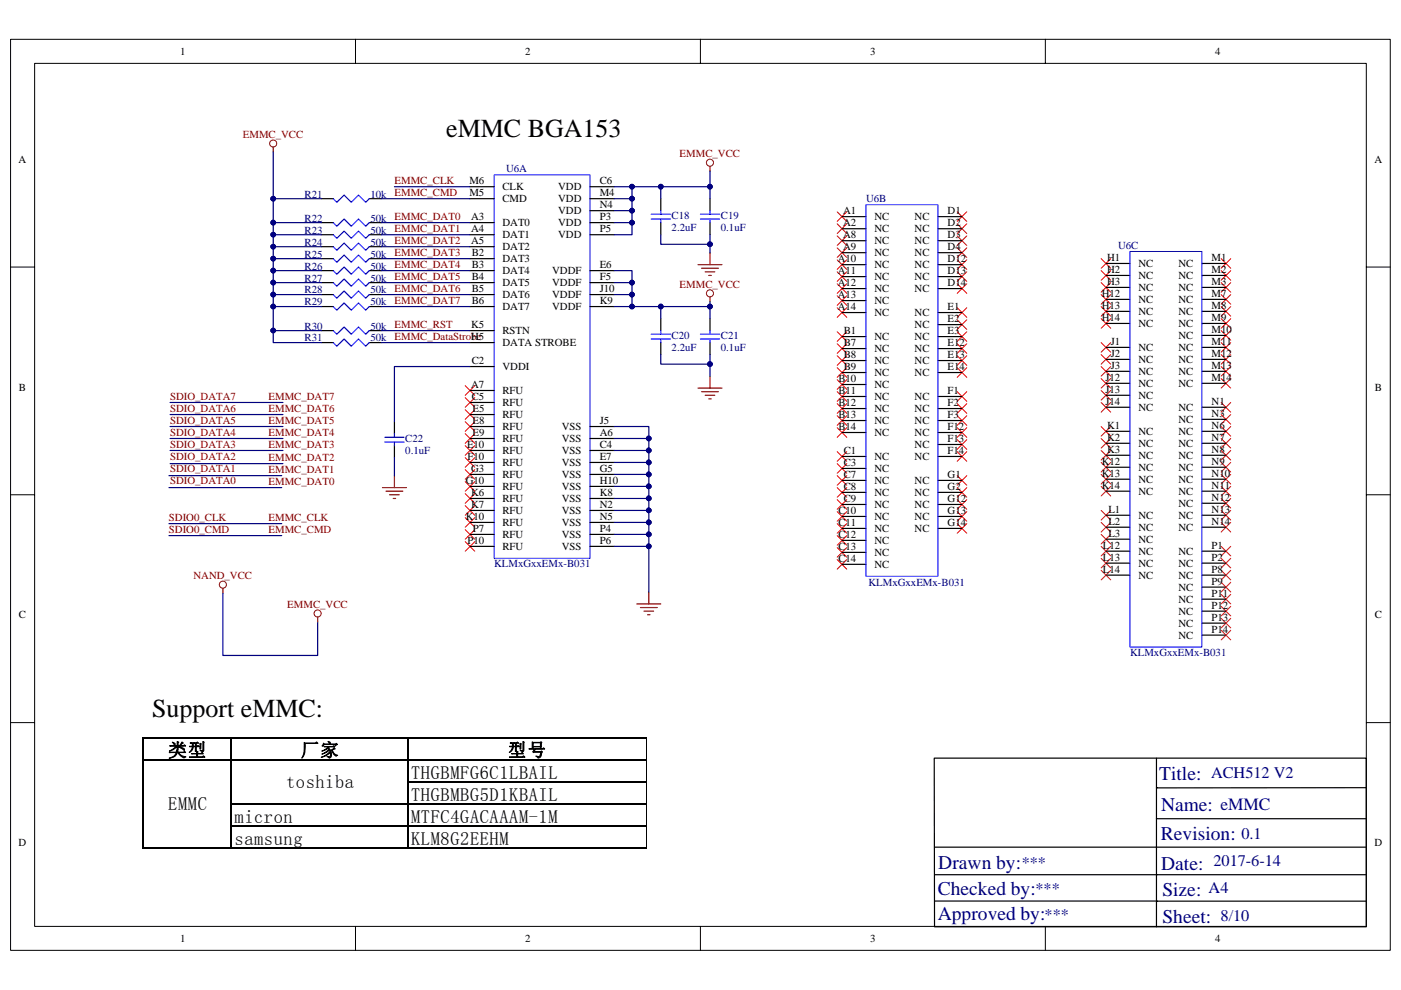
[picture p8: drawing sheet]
<svg xmlns="http://www.w3.org/2000/svg" width="297mm" height="210mm" viewBox="0 0 297 210" stroke-linecap="round" stroke-linejoin="round" font-family="sans-serif">
<path d="M2.2 8.3h292.6v193.3h-292.6z" fill="none" stroke="#000" stroke-width=".21"/>
<path d="M7.4 13.5h282.3v183h-282.3z" fill="#fff"/>
<g fill="none" stroke="#000" stroke-width=".21">
<path d="M7.3 13.4h282.4v183.1h-282.4zM75.4 8.3v5.1M148.5 8.3v5.1M221.6 8.3v5.1M2.2 56.6h5.1M289.7 56.6h5.1M2.2 104.9h5.1M289.7 104.9h5.1M2.2 153.3h5.1M289.7 153.3h5.1M75.4 196.5v5.1M148.5 196.5v5.1"/>
<path d="M221.6 196.5v5.1"/>
</g>
<g fill="none" stroke="#000" stroke-width=".25">
<path d="M68.1 47.2h2.6M68.1 49.8h2.6M68.1 52.3h2.6M68.1 54.9h2.6M68.1 57.4h2.6M68.1 59.9h2.6M68.1 42.1h2.6M78.3 47.2h2.5M78.3 49.8h2.5M78.3 52.3h2.5M78.3 54.9h2.5M78.3 57.4h2.5"/>
<path d="M78.3 59.9h2.5M78.3 42.1h2.5M140.1 42.1v2.6M140.1 47.2v2.6M150.5 42.1v2.6M150.5 47.2v2.6M234.5 55.9h5.1M234.5 58.4h5.1M254.8 55.9h5.1M254.8 58.4h5.1M68.1 70.1h2.6M68.1 62.5h2.6"/>
<path d="M68.1 65h2.6M68.1 72.7h2.6M78.3 70.1h2.5M78.3 62.5h2.5M78.3 65h2.5M78.3 72.7h2.5M140.1 67.6v2.5M140.1 72.7v2.5M150.5 67.6v2.5M150.5 72.7v2.5M234.5 61h5.1M234.5 63.5h5.1"/>
<path d="M234.5 66h5.1M234.5 68.6h5.1M234.5 73.7h5.1M234.5 76.2h5.1M234.5 78.8h5.1M254.8 61h5.1M254.8 63.5h5.1M254.8 66h5.1M254.8 68.6h5.1M254.8 71.1h5.1M254.8 73.7h5.1M254.8 76.2h5.1"/>
<path d="M254.8 78.8h5.1M83.6 89.5v2.5M83.6 94.5v2.6M234.5 91.5h5.1M234.5 94h5.1M234.5 96.6h5.1M234.5 99.1h5.1M234.5 81.3h5.1M234.5 86.4h5.1M234.5 83.8h5.1M254.8 91.5h5.1M254.8 94h5.1"/>
<path d="M254.8 96.6h5.1M254.8 99.1h5.1M254.8 81.3h5.1M254.8 86.4h5.1M254.8 88.9h5.1M234.5 101.6h5.1M234.5 104.2h5.1M234.5 109.3h5.1M234.5 111.8h5.1M234.5 114.4h5.1M234.5 116.9h5.1M234.5 119.4h5.1"/>
<path d="M254.8 101.6h5.1M254.8 104.2h5.1M254.8 109.3h5.1M254.8 111.8h5.1M254.8 116.9h5.1M254.8 119.4h5.1M254.8 106.7h5.1M234.5 122h5.1M254.8 122h5.1M254.8 124.5h5.1M254.8 127.1h5.1M254.8 129.6h5.1"/>
<path d="M254.8 132.2h5.1M254.8 134.7h5.1M198.2 179.7h91.5M245.2 160.8v35.8M245.2 173.7h44.4M245.3 167.1h-.1h44.4M289.6 160.8h-91.5v35.8h91.6v-35.7M198.1 185.5h47M198.2 191.1h46.9M245.3 185.5h44.4M245.3 191.1h44.4"/>
</g>
<g fill="none" stroke="#f00" stroke-width=".21">
<path d="M177.5 44.9l2 2.1M177.5 47.5l2 2M177.5 50l2 2.1M177.5 52.6l2 2M177.5 55.1l2 2.1M177.5 57.7l2 2M179.5 44.9l-2 2.1M179.5 47.5l-2 2M179.5 50l-2 2.1M179.5 52.6l-2 2M179.5 55.1l-2 2.1M179.5 57.7l-2 2"/>
<path d="M202.9 44.9l2.1 2.1M202.9 47.5l2.1 2M202.9 50l2.1 2.1M202.9 52.6l2.1 2M202.9 55.1l2.1 2M202.9 57.7l2.1 2M205 44.9l-2.1 2.1M205 50l-2.1 2.1M205 52.6l-2.1 2M205 55.1l-2.1 2M205 57.7l-2.1 2M205 47.5l-2.1 2"/>
<path d="M233.5 57.4l2 2M233.5 59.9l2 2.1M233.5 54.9l2 2M235.5 57.4l-2 2M235.5 59.9l-2 2.1M235.5 54.9l-2 2M258.9 57.4l2 2M258.9 59.9l2 2.1M258.9 54.9l2 2M260.9 54.9l-2 2M260.9 57.4l-2 2M260.9 59.9l-2 2.1"/>
<path d="M177.5 60.2l2 2M177.5 62.7l2 2.1M177.5 65.3l2 2M177.5 70.4l2 2M177.5 72.9l2 2.1M177.5 75.5l2 2M177.5 78l2 2M179.5 60.2l-2 2M179.5 62.7l-2 2.1M179.5 65.3l-2 2M179.5 70.4l-2 2M179.5 72.9l-2 2.1"/>
<path d="M179.5 75.5l-2 2M179.5 78l-2 2M202.9 78l2.1 2M202.9 60.2l2.1 2M202.9 65.3l2.1 2M202.9 67.8l2.1 2.1M202.9 70.4l2.1 2M202.9 72.9l2.1 2.1M202.9 75.5l2.1 2M205 65.3l-2.1 2M205 75.5l-2.1 2M205 78l-2.1 2"/>
<path d="M205 60.2l-2.1 2M205 67.8l-2.1 2.1M205 70.4l-2.1 2M205 72.9l-2.1 2.1M233.5 62.5l2 2M233.5 65l2 2.1M233.5 67.6l2 2M233.5 72.7l2 2M233.5 77.7l2 2.1M233.5 75.2l2 2M235.5 62.5l-2 2M235.5 65l-2 2.1"/>
<path d="M235.5 67.6l-2 2M235.5 72.7l-2 2M235.5 77.7l-2 2.1M235.5 75.2l-2 2M258.9 62.5l2 2M258.9 65l2 2.1M258.9 67.6l2 2M258.9 70.1l2 2.1M258.9 72.7l2 2M258.9 77.7l2 2.1M258.9 75.2l2 2M260.9 65l-2 2.1"/>
<path d="M260.9 70.1l-2 2.1M260.9 67.6l-2 2M260.9 62.5l-2 2M260.9 72.7l-2 2M260.9 77.7l-2 2.1M260.9 75.2l-2 2M98.6 84.3l2.1 2.1M98.6 86.9l2.1 2M98.6 89.5l2.1 2M98.6 92l2.1 2M98.6 94.5l2.1 2.1M98.6 97.1l2.1 2"/>
<path d="M98.6 99.6l2.1 2M98.6 81.8l2.1 2M100.7 84.3l-2.1 2.1M100.7 86.9l-2.1 2M100.7 89.5l-2.1 2M100.7 92l-2.1 2M100.7 94.5l-2.1 2.1M100.7 97.1l-2.1 2M100.7 99.6l-2.1 2M100.7 81.8l-2.1 2M177.5 80.5l2 2.1M177.5 83.1l2 2"/>
<path d="M177.5 85.6l2 2.1M177.5 88.2l2 2M177.5 90.7l2 2.1M177.5 95.8l2 2M177.5 98.3l2 2.1M179.5 80.5l-2 2.1M179.5 83.1l-2 2M179.5 85.6l-2 2.1M179.5 88.2l-2 2M179.5 90.7l-2 2.1M179.5 95.8l-2 2M179.5 98.3l-2 2.1"/>
<path d="M202.9 83.1l2.1 2M202.9 88.2l2.1 2M202.9 95.8l2.1 2M202.9 85.6l2.1 2.1M202.9 90.7l2.1 2.1M202.9 93.3l2.1 2M205 83.1l-2.1 2M205 88.2l-2.1 2M205 90.7l-2.1 2.1M205 85.6l-2.1 2.1M205 93.3l-2.1 2M205 95.8l-2.1 2"/>
<path d="M233.5 80.3l2 2M233.5 82.8l2 2.1M233.5 85.4l2 2M233.5 90.5l2 2M233.5 95.5l2 2.1M233.5 98.1l2 2M233.5 93l2 2M235.5 80.3l-2 2M235.5 82.8l-2 2.1M235.5 85.4l-2 2M235.5 90.5l-2 2M235.5 95.5l-2 2.1"/>
<path d="M235.5 98.1l-2 2M235.5 93l-2 2M258.9 90.5l2 2M258.9 93l2 2M258.9 80.3l2 2M258.9 98.1l2 2M258.9 85.4l2 2M258.9 87.9l2 2.1M258.9 95.5l2 2.1M260.9 87.9l-2 2.1M260.9 90.5l-2 2M260.9 93l-2 2"/>
<path d="M260.9 95.5l-2 2.1M260.9 80.3l-2 2M260.9 85.4l-2 2M260.9 98.1l-2 2M98.6 102.2l2.1 2M98.6 107.3l2.1 2M98.6 109.8l2.1 2M98.6 112.3l2.1 2.1M98.6 114.9l2.1 2M98.6 104.7l2.1 2M100.7 102.2l-2.1 2M100.7 107.3l-2.1 2"/>
<path d="M100.7 109.8l-2.1 2M100.7 112.3l-2.1 2.1M100.7 114.9l-2.1 2M100.7 104.7l-2.1 2M177.5 100.9l2 2M177.5 103.4l2 2.1M177.5 106l2 2M177.5 108.5l2 2.1M177.5 111.1l2 2M177.5 113.6l2 2M177.5 116.1l2 2.1M177.5 118.7l2 2"/>
<path d="M179.5 100.9l-2 2M179.5 103.4l-2 2.1M179.5 106l-2 2M179.5 108.5l-2 2.1M179.5 111.1l-2 2M179.5 113.6l-2 2M179.5 116.1l-2 2.1M179.5 118.7l-2 2M202.9 100.9l2.1 2M202.9 103.4l2.1 2.1M202.9 106l2.1 2M202.9 108.5l2.1 2.1"/>
<path d="M202.9 111.1l2.1 2M205 100.9l-2.1 2M205 103.4l-2.1 2.1M205 106l-2.1 2M205 108.5l-2.1 2.1M205 111.1l-2.1 2M233.5 100.6l2 2.1M233.5 103.2l2 2M233.5 108.3l2 2M233.5 113.3l2 2.1M233.5 115.9l2 2M233.5 118.4l2 2.1"/>
<path d="M233.5 110.8l2 2M235.5 100.6l-2 2.1M235.5 103.2l-2 2M235.5 108.3l-2 2M235.5 113.3l-2 2.1M235.5 115.9l-2 2M235.5 118.4l-2 2.1M235.5 110.8l-2 2M258.9 100.6l2 2.1M258.9 103.2l2 2M258.9 105.7l2 2.1M258.9 108.3l2 2"/>
<path d="M258.9 110.8l2 2M258.9 115.9l2 2M258.9 118.4l2 2.1M260.9 100.6l-2 2.1M260.9 103.2l-2 2M260.9 105.7l-2 2.1M260.9 108.3l-2 2M260.9 110.8l-2 2M260.9 115.9l-2 2M260.9 118.4l-2 2.1M233.5 121l2 2M235.5 121l-2 2"/>
<path d="M258.9 121l2 2M258.9 123.5l2 2.1M258.9 126.1l2 2M258.9 128.6l2 2M258.9 131.1l2 2.1M258.9 133.7l2 2M260.9 121l-2 2M260.9 123.5l-2 2.1M260.9 126.1l-2 2M260.9 128.6l-2 2M260.9 131.1l-2 2.1M260.9 133.7l-2 2"/>
</g>
<g fill="none" stroke="#00f" stroke-width=".25">
<path d="M70.7 47.2l.7 .8 1.6-1.5 1.5 1.5 1.5-1.5 1.5 1.5 .8-.8M70.7 49.8l.7 .7 1.6-1.5 1.5 1.5 1.5-1.5 1.5 1.5 .8-.7M70.7 52.3l.7 .8 1.6-1.5 1.5 1.5 1.5-1.5 1.5 1.5 .8-.8M70.7 54.9l.7 .7 1.6-1.5 1.5 1.5 1.5-1.5 1.5 1.5 .8-.7M70.7 57.4l.7 .8 1.6-1.6 1.5 1.6 1.5-1.6 1.5 1.6 .8-.8M70.7 59.9l.7 .8 1.6-1.5 1.5 1.5 1.5-1.5 1.5 1.5 .8-.8M70.7 42.1l.7 .8 1.6-1.5 1.5 1.5 1.5-1.5 1.5 1.5 .8-.8M138.1 46.5h4M138.1 45.4h4M140.1 44.7v.7M140.1 46.5v.7M148.5 46.5h4.1"/>
<path d="M148.5 45.4h4.1M150.5 44.7v.7M150.5 46.5v.7M70.7 70.1l.7 .8 1.6-1.5 1.5 1.5 1.5-1.5 1.5 1.5 .8-.8M70.7 62.5l.7 .7 1.6-1.5 1.5 1.5 1.5-1.5 1.5 1.5 .8-.7M70.7 65l.7 .8 1.6-1.5 1.5 1.5 1.5-1.5 1.5 1.5 .8-.8M70.7 72.7l.7 .7 1.6-1.5 1.5 1.5 1.5-1.5 1.5 1.5 .8-.7M138.1 71.9h4M138.1 70.9h4M140.1 70.1v.8M140.1 71.9v.8M148.5 71.9h4.1"/>
<path d="M148.5 70.9h4.1M150.5 70.1v.8M150.5 71.9v.8M81.6 92.8h4.1M81.6 93.8h4.1M83.6 92v.8M83.6 93.8v.7"/>
</g>
<g fill="none" stroke="#800000" stroke-width=".25">
<path d="M57.9 31.2v1M150.5 35.3v1M148 56.1h5.1M148.8 56.9h3.5M149.5 57.7h2.1M150.3 58.4h.5M150.5 53.6v2.5M150.5 63v1M150.5 79.8v2.5M148 82.3h5.1M148.8 83.1h3.5M149.5 83.8h2.1"/>
<path d="M150.3 84.6h.5M81.1 103.4h5.1M81.8 104.2h3.6M82.6 104.9h2M83.4 105.7h.5M83.6 100.9v2.5M135 128.1h5.1M135.8 128.9h3.5M136.5 129.6h2.1M137.3 130.4h.5M137.6 125.6v2.5"/>
</g>
<g fill="none" stroke="#800000" stroke-width=".21">
<circle cx="57.9" cy="30.4" r=".75"/>
<circle cx="150.5" cy="34.5" r=".75"/>
<circle cx="150.5" cy="62.2" r=".75"/>
</g>
<path d="M239.6 53.3h15.2v83.9h-15.2z" fill="none" stroke="#00f" stroke-width=".21"/>
<path d="M104.8 37.1h20.3v81.3h-20.3z" fill="#fff"/>
<path d="M104.8 37.1h20.3v81.3h-20.3zM183.6 43.4h15.3v78.8h-15.3z" fill="none" stroke="#00f" stroke-width=".21"/>
<g fill="none" stroke="#000" stroke-width=".25">
<path d="M99.6 39.6h5.2M125.1 39.6h5.1M99.6 47.2h5.2M99.6 49.8h5.2M99.6 52.3h5.2M99.6 54.9h5.2M99.6 57.4h5.2M99.6 59.9h5.2M99.6 42.1h5.2M125.1 47.2h5.1M125.1 49.8h5.1M125.1 57.4h5.1"/>
<path d="M125.1 59.9h5.1M125.1 42.1h5.1M125.1 44.7h5.1M178.5 48.5h5.1M178.5 46h5.1M178.5 51.1h5.1M178.5 53.6h5.1M178.5 56.1h5.1M178.5 58.7h5.1M198.9 48.5h5.1M198.9 46h5.1M198.9 51.1h5.1"/>
<path d="M198.9 53.6h5.1M198.9 56.1h5.1M198.9 58.7h5.1M99.6 62.5h5.2M99.6 65h5.2M99.6 72.7h5.2M99.6 77.7h5.2M99.6 70.1h5.2M125.1 62.5h5.1M125.1 65h5.1M178.5 61.2h5.1M178.5 63.8h5.1"/>
<path d="M178.5 66.3h5.1M178.5 71.4h5.1M178.5 73.9h5.1M178.5 76.5h5.1M178.5 79h5.1M198.9 61.2h5.1M198.9 66.3h5.1M198.9 71.4h5.1M198.9 73.9h5.1M198.9 76.5h5.1M198.9 79h5.1M198.9 68.9h5.1"/>
<path d="M99.6 93h5.2M99.6 82.8h5.2M99.6 85.4h5.2M99.6 87.9h5.2M99.6 90.5h5.2M99.6 95.5h5.2M99.6 98.1h5.2M125.1 93h5.1M125.1 90.5h5.1M125.1 95.5h5.1M125.1 98.1h5.1M178.5 81.6h5.1"/>
<path d="M178.5 84.1h5.1M178.5 86.7h5.1M178.5 89.2h5.1M178.5 91.7h5.1M178.5 96.8h5.1M178.5 99.4h5.1M198.9 84.1h5.1M198.9 86.7h5.1M198.9 89.2h5.1M198.9 91.7h5.1M198.9 96.8h5.1M198.9 94.3h5.1"/>
<path d="M99.6 100.6h5.2M99.6 103.2h5.2M99.6 105.7h5.2M99.6 108.3h5.2M99.6 110.8h5.2M99.6 113.3h5.2M99.6 115.9h5.2M125.1 100.6h5.1M125.1 103.2h5.1M125.1 105.7h5.1M125.1 108.3h5.1M125.1 110.8h5.1"/>
<path d="M125.1 113.3h5.1M125.1 115.9h5.1M178.5 101.9h5.1M178.5 104.4h5.1M178.5 107h5.1M178.5 109.5h5.1M178.5 112.1h5.1M178.5 114.6h5.1M178.5 117.2h5.1M178.5 119.7h5.1M198.9 101.9h5.1M198.9 104.4h5.1"/>
<path d="M198.9 107h5.1M198.9 109.5h5.1M198.9 112.1h5.1M30.3 156.3v23.7M30.5 156.5h151.8M86.5 156.6v23.4M30.5 161.1h151.8M30.5 179.9h151.8M49.2 170.5h133.1M49.2 175.2h133.1M86.6 165.8h95.7"/>
</g>
<path d="M30.2 156.3v23.7M30.5 156.3h151.9M48.9 156.6v23.4M86.4 156.6v23.4M137.1 156.6v23.4M182.1 156.6v23.4M30.5 161h151.9M30.5 179.7h151.9M49.2 170.3h133.2M49.2 175h133.2M86.6 165.7h95.8" fill="none" stroke="#000" stroke-width=".21"/>
<path d="M49.1 156.6v23.4M137.2 156.6v23.4M182.2 156.6v23.4" fill="none" stroke="#000" stroke-width=".28"/>
<path d="M137.3 156.1h45.3v24.4h-45.3z" fill="#fff"/>
<path d="M137.3 156.1h45.3v24.4h-45.3z" fill="none" stroke="#fff" stroke-width=".21"/>
<g fill="none" stroke="#000080" stroke-width=".25">
<path d="M57.9 32.2v37.9h10.2M83.6 39.6h16M130.2 39.6h3.8v10.2h-3.8M140.1 39.6v2.5M150.5 39.6v2.5M150.5 36.3v3.3h-16.5M57.9 47.2h10.2M57.9 49.8h10.2M57.9 52.3h10.2M57.9 54.9h10.2M57.9 57.4h10.2M57.9 59.9h10.2"/>
<path d="M57.9 42.1h10.2M80.8 47.2h18.8M80.8 49.8h18.8M80.8 52.3h18.8M80.8 54.9h18.8M80.8 57.4h18.8M80.8 59.9h18.8M80.8 42.1h18.8M130.2 57.4h3.8v7.6h-3.8M130.2 47.2h3.8M130.2 59.9h3.8M130.2 44.7h3.8"/>
<path d="M130.2 42.1h3.8M140.1 49.8v2h10.4v-2M150.5 51.8v1.8M57.9 70.1v2.6h10.2M57.9 62.5h10.2M57.9 65h10.2M80.8 72.7h18.8M80.8 70.1h18.8M80.8 62.5h18.8M80.8 65h18.8M99.6 77.7h-16v11.8M130.2 62.5h3.8"/>
<path d="M134 65h16.5v2.6M140.1 75.2v2h10.4v-2M140.1 65v2.6M150.5 64v1M150.5 77.2v2.6M36.1 93h23.9M36.1 95.5h23.9M36.1 98.3h23.9M36.1 90.5h23.9M36.1 87.9h23.9M36.1 85.4h23.9M83.6 97.1v3.8"/>
<path d="M130.2 90.5h7.4v35.1M130.2 98.1h7.4M130.2 93h7.4M130.2 95.5h7.4M35.8 113.6h23.9M35.8 111.1h23.9M35.8 103.4h23.9M35.8 100.9h23.9M130.2 100.6h7.4M130.2 103.2h7.4M130.2 105.7h7.4M130.2 108.3h7.4"/>
<path d="M130.2 110.8h7.4M130.2 113.3h7.4M130.2 115.9h7.4M47.3 125.8v13.2h20v-7.1"/>
</g>
<g fill="#000080" stroke="#000080" stroke-width=".21">
<circle cx="134" cy="42.1" r=".5"/>
<circle cx="134" cy="47.2" r=".5"/>
<circle cx="140.1" cy="39.6" r=".49"/>
<circle cx="150.5" cy="39.6" r=".5"/>
<circle cx="134" cy="59.9" r=".5"/>
<circle cx="140.1" cy="65" r=".49"/>
<circle cx="150.5" cy="77.2" r=".5"/>
<circle cx="57.9" cy="42.1" r=".49"/>
<circle cx="57.9" cy="47.2" r=".49"/>
<circle cx="57.9" cy="49.8" r=".49"/>
<circle cx="57.9" cy="52.3" r=".49"/>
<circle cx="57.9" cy="54.9" r=".49"/>
<circle cx="57.9" cy="57.4" r=".49"/>
<circle cx="57.9" cy="59.9" r=".49"/>
<circle cx="57.9" cy="62.5" r=".49"/>
<circle cx="57.9" cy="65" r=".49"/>
<circle cx="134" cy="44.7" r=".5"/>
<circle cx="134" cy="62.5" r=".5"/>
<circle cx="57.9" cy="70.1" r=".49"/>
<circle cx="137.6" cy="98.1" r=".49"/>
<circle cx="137.5" cy="100.6" r=".5"/>
<circle cx="137.5" cy="103.2" r=".5"/>
<circle cx="137.5" cy="105.7" r=".5"/>
<circle cx="137.6" cy="108.2" r=".49"/>
<circle cx="137.5" cy="110.8" r=".5"/>
<circle cx="137.5" cy="113.3" r=".5"/>
<circle cx="137.6" cy="115.9" r=".49"/>
<circle cx="137.5" cy="93" r=".5"/>
<circle cx="137.5" cy="95.5" r=".5"/>
<circle cx="150.5" cy="51.8" r=".5"/>
<circle cx="150.5" cy="65" r=".5"/>
<circle cx="134" cy="65" r=".5"/>
<circle cx="134" cy="39.6" r=".5"/>
</g>
<g fill="none" stroke="#800000" stroke-width=".21">
<circle cx="47.3" cy="124" r=".75"/>
<circle cx="67.3" cy="130.1" r=".75"/>
</g>
<path d="M47.3 124.8v1M67.3 130.9v1" fill="none" stroke="#800000" stroke-width=".25"/>
<g font-size="5.5">
<text x="94.6" y="29">eMMC BGA153</text>
<text x="32.3" y="152.1">Support eMMC:</text>
</g>
<g font-size="4.1" fill="#000080">
<text x="245.8" y="165.5">Title:</text>
<text x="246.2" y="172.1">Name:</text>
<text x="246.1" y="178.1">Revision:</text>
<text x="198.9" y="184.2">Drawn by:</text>
<text x="246.2" y="184.4">Date:</text>
<text x="198.8" y="189.8">Checked by:</text>
<text x="246.4" y="190">Size:</text>
<text x="198.8" y="195.1">Approved by:</text>
<text x="246.4" y="195.7">Sheet:</text>
</g>
<g font-size="3.9">
<text x="35.7" y="160.4">类型</text>
<text x="63.8" y="160.4">厂家</text>
<text x="107.7" y="160.4">型号</text>
<text x="60.6" y="167.2">toshiba</text>
<text x="87.2" y="165.1">THGBMFG6C1LBAIL</text>
<text x="35.7" y="171.9">EMMC</text>
<text x="87.2" y="169.8">THGBMBG5D1KBAIL</text>
<text x="49.7" y="174.5">micron</text>
<text x="49.7" y="179.2">samsung</text>
<text x="87.2" y="174.5">MTFC4GACAAAM-1M</text>
<text x="87.2" y="179.2">KLM8G2EEHM</text>
</g>
<text font-size="3.7" fill="#000080" x="258.7" y="171.9">eMMC</text>
<g font-size="3.5" fill="#000080">
<text x="256.8" y="165">ACH512 V2</text>
<text x="263.2" y="177.9">0.1</text>
<text x="216.6" y="184">***</text>
<text x="257.3" y="183.7">2017-6-14</text>
<text x="219.6" y="189.6">***</text>
<text x="256.2" y="189.5">A4</text>
<text x="221.5" y="195">***</text>
<text x="258.8" y="195.3">8/10</text>
</g>
<g font-size="2.3">
<text x="38.2" y="11.7">1</text>
<text x="111.4" y="11.7">2</text>
<text x="184.5" y="11.7">3</text>
<text x="257.6" y="11.7">4</text>
<text x="4" y="34.5">A</text>
<text x="291.4" y="34.5">A</text>
<text x="99.5" y="41.7">M5</text>
<text x="99.5" y="39.1">M6</text>
<text x="106.5" y="40.4">CLK</text>
<text x="118.3" y="40.4">VDD</text>
<text x="127.1" y="39.1">C6</text>
<text x="127.1" y="41.7">M4</text>
<text x="99.9" y="46.7">A3</text>
<text x="106.5" y="42.9">CMD</text>
<text x="118.3" y="42.9">VDD</text>
<text x="118.3" y="45.5">VDD</text>
<text x="127.1" y="44.2">N4</text>
<text x="127.1" y="46.7">P3</text>
<text x="178.8" y="45.5">A1</text>
<text x="185.4" y="46.7">NC</text>
<text x="193.9" y="46.7">NC</text>
<text x="200.9" y="45.5">D1</text>
<text x="99.9" y="49.3">A4</text>
<text x="99.9" y="51.8">A5</text>
<text x="106.5" y="48">DAT0</text>
<text x="106.5" y="50.6">DAT1</text>
<text x="106.5" y="53.1">DAT2</text>
<text x="118.3" y="48">VDD</text>
<text x="118.3" y="50.6">VDD</text>
<text x="127.1" y="49.3">P5</text>
<text x="178.8" y="48">A2</text>
<text x="178.8" y="50.6">A8</text>
<text x="178.8" y="53.1">A9</text>
<text x="185.4" y="49.3">NC</text>
<text x="185.4" y="51.8">NC</text>
<text x="193.9" y="49.3">NC</text>
<text x="193.9" y="51.8">NC</text>
<text x="200.9" y="48">D2</text>
<text x="200.9" y="50.6">D3</text>
<text x="200.9" y="53.1">D4</text>
<text x="100" y="54.4">B2</text>
<text x="100" y="56.9">B3</text>
<text x="100" y="59.5">B4</text>
<text x="106.5" y="55.6">DAT3</text>
<text x="106.5" y="58.2">DAT4</text>
<text x="117.1" y="58.2">VDDF</text>
<text x="127.1" y="56.9">E6</text>
<text x="127.1" y="59.5">F5</text>
<text x="177.6" y="55.6">A10</text>
<text x="177.6" y="58.2">A11</text>
<text x="185.4" y="54.4">NC</text>
<text x="185.4" y="56.9">NC</text>
<text x="185.4" y="59.5">NC</text>
<text x="193.9" y="54.4">NC</text>
<text x="193.9" y="56.9">NC</text>
<text x="193.9" y="59.5">NC</text>
<text x="200.9" y="55.6">D12</text>
<text x="200.9" y="58.2">D13</text>
<text x="234.7" y="55.4">H1</text>
<text x="234.7" y="57.9">H2</text>
<text x="241.4" y="56.7">NC</text>
<text x="241.4" y="59.2">NC</text>
<text x="249.9" y="56.7">NC</text>
<text x="249.9" y="59.2">NC</text>
<text x="256.9" y="55.4">M1</text>
<text x="256.9" y="57.9">M2</text>
<text x="100" y="62">B5</text>
<text x="100" y="64.5">B6</text>
<text x="106.5" y="60.7">DAT5</text>
<text x="106.5" y="63.3">DAT6</text>
<text x="106.5" y="65.8">DAT7</text>
<text x="117.1" y="60.7">VDDF</text>
<text x="117.1" y="63.3">VDDF</text>
<text x="117.1" y="65.8">VDDF</text>
<text x="127.1" y="62">J10</text>
<text x="127.1" y="64.5">K9</text>
<text x="177.6" y="60.7">A12</text>
<text x="177.6" y="63.3">A13</text>
<text x="177.6" y="65.8">A14</text>
<text x="185.4" y="62">NC</text>
<text x="185.4" y="64.5">NC</text>
<text x="193.9" y="62">NC</text>
<text x="200.9" y="60.7">D14</text>
<text x="200.9" y="65.8">E1</text>
<text x="233.6" y="63">H12</text>
<text x="233.6" y="65.6">H13</text>
<text x="234.7" y="60.5">H3</text>
<text x="241.4" y="61.7">NC</text>
<text x="241.4" y="64.3">NC</text>
<text x="249.9" y="61.7">NC</text>
<text x="249.9" y="64.3">NC</text>
<text x="256.9" y="60.5">M3</text>
<text x="256.9" y="63">M7</text>
<text x="256.9" y="65.6">M8</text>
<text x="99.9" y="69.6">K5</text>
<text x="106.5" y="70.9">RSTN</text>
<text x="178.9" y="70.9">B1</text>
<text x="185.4" y="67.1">NC</text>
<text x="193.9" y="67.1">NC</text>
<text x="193.9" y="69.6">NC</text>
<text x="200.9" y="68.4">E2</text>
<text x="200.9" y="70.9">E3</text>
<text x="233.6" y="68.1">H14</text>
<text x="241.4" y="66.8">NC</text>
<text x="241.4" y="69.4">NC</text>
<text x="249.9" y="66.8">NC</text>
<text x="249.9" y="69.4">NC</text>
<text x="249.9" y="71.9">NC</text>
<text x="256.9" y="68.1">M9</text>
<text x="256.9" y="70.7">M10</text>
<text x="99.9" y="72.2">H5</text>
<text x="100" y="77.3">C2</text>
<text x="106.5" y="73.4">DATA STROBE</text>
<text x="178.9" y="73.4">B7</text>
<text x="178.9" y="76">B8</text>
<text x="185.4" y="72.2">NC</text>
<text x="185.4" y="74.7">NC</text>
<text x="185.4" y="77.3">NC</text>
<text x="193.9" y="72.2">NC</text>
<text x="193.9" y="74.7">NC</text>
<text x="193.9" y="77.3">NC</text>
<text x="200.9" y="73.4">E12</text>
<text x="200.9" y="76">E13</text>
<text x="235.5" y="73.2">J1</text>
<text x="235.5" y="75.7">J2</text>
<text x="241.4" y="74.5">NC</text>
<text x="241.4" y="77">NC</text>
<text x="249.9" y="74.5">NC</text>
<text x="249.9" y="77">NC</text>
<text x="256.9" y="73.2">M11</text>
<text x="256.9" y="75.7">M12</text>
<text x="4" y="82.8">B</text>
<text x="99.9" y="82.3">A7</text>
<text x="106.5" y="83.6">RFU</text>
<text x="106.5" y="78.5">VDDI</text>
<text x="177.8" y="81.1">B10</text>
<text x="177.8" y="83.6">B11</text>
<text x="178.9" y="78.5">B9</text>
<text x="185.4" y="79.8">NC</text>
<text x="185.4" y="82.3">NC</text>
<text x="193.9" y="79.8">NC</text>
<text x="200.9" y="78.5">E14</text>
<text x="200.9" y="83.6">F1</text>
<text x="234.4" y="80.8">J12</text>
<text x="234.4" y="83.4">J13</text>
<text x="235.5" y="78.3">J3</text>
<text x="241.4" y="79.5">NC</text>
<text x="241.4" y="82.1">NC</text>
<text x="249.9" y="79.5">NC</text>
<text x="249.9" y="82.1">NC</text>
<text x="256.9" y="78.3">M13</text>
<text x="256.9" y="80.8">M14</text>
<text x="291.5" y="82.8">B</text>
<text x="100" y="84.9">C5</text>
<text x="100.2" y="87.4">E5</text>
<text x="100.2" y="90">E8</text>
<text x="106.5" y="86.2">RFU</text>
<text x="106.5" y="88.7">RFU</text>
<text x="127.1" y="90">J5</text>
<text x="177.8" y="86.2">B12</text>
<text x="177.8" y="88.7">B13</text>
<text x="185.4" y="84.9">NC</text>
<text x="185.4" y="87.4">NC</text>
<text x="185.4" y="90">NC</text>
<text x="193.9" y="84.9">NC</text>
<text x="193.9" y="87.4">NC</text>
<text x="193.9" y="90">NC</text>
<text x="200.9" y="86.2">F2</text>
<text x="200.9" y="88.7">F3</text>
<text x="234.4" y="85.9">J14</text>
<text x="241.4" y="84.6">NC</text>
<text x="241.4" y="87.2">NC</text>
<text x="249.9" y="87.2">NC</text>
<text x="249.9" y="89.7">NC</text>
<text x="256.9" y="85.9">N1</text>
<text x="256.9" y="88.5">N3</text>
<text x="99" y="95.1">E10</text>
<text x="100.2" y="92.5">E9</text>
<text x="106.5" y="91.2">RFU</text>
<text x="106.5" y="93.8">RFU</text>
<text x="119.1" y="93.8">VSS</text>
<text x="119.1" y="91.2">VSS</text>
<text x="127.1" y="92.5">A6</text>
<text x="127.1" y="95.1">C4</text>
<text x="177.8" y="91.2">B14</text>
<text x="185.4" y="92.5">NC</text>
<text x="193.9" y="92.5">NC</text>
<text x="193.9" y="95.1">NC</text>
<text x="200.9" y="91.2">F12</text>
<text x="200.9" y="93.8">F13</text>
<text x="234.7" y="91">K1</text>
<text x="234.7" y="93.5">K2</text>
<text x="241.4" y="92.3">NC</text>
<text x="241.4" y="94.8">NC</text>
<text x="249.9" y="92.3">NC</text>
<text x="249.9" y="94.8">NC</text>
<text x="256.9" y="91">N6</text>
<text x="256.9" y="93.5">N7</text>
<text x="99.1" y="97.6">F10</text>
<text x="99.9" y="100.1">G3</text>
<text x="106.5" y="96.3">RFU</text>
<text x="106.5" y="98.9">RFU</text>
<text x="106.5" y="101.4">RFU</text>
<text x="119.1" y="96.3">VSS</text>
<text x="119.1" y="98.9">VSS</text>
<text x="119.1" y="101.4">VSS</text>
<text x="127.1" y="97.6">E7</text>
<text x="127.1" y="100.1">G5</text>
<text x="178.9" y="96.3">C1</text>
<text x="178.9" y="98.9">C3</text>
<text x="178.9" y="101.4">C7</text>
<text x="185.4" y="97.6">NC</text>
<text x="185.4" y="100.1">NC</text>
<text x="193.9" y="97.6">NC</text>
<text x="200.9" y="96.3">F14</text>
<text x="200.9" y="101.4">G1</text>
<text x="233.6" y="98.6">K12</text>
<text x="233.6" y="101.2">K13</text>
<text x="234.7" y="96.1">K3</text>
<text x="241.4" y="97.3">NC</text>
<text x="241.4" y="99.9">NC</text>
<text x="249.9" y="97.3">NC</text>
<text x="249.9" y="99.9">NC</text>
<text x="256.9" y="96.1">N8</text>
<text x="256.9" y="98.6">N9</text>
<text x="256.9" y="101.2">N10</text>
<text x="98.8" y="102.7">G10</text>
<text x="99.9" y="105.2">K6</text>
<text x="99.9" y="107.8">K7</text>
<text x="106.5" y="103.9">RFU</text>
<text x="106.5" y="106.5">RFU</text>
<text x="119.1" y="103.9">VSS</text>
<text x="119.1" y="106.5">VSS</text>
<text x="127.1" y="102.7">H10</text>
<text x="127.1" y="105.2">K8</text>
<text x="127.1" y="107.8">N2</text>
<text x="178.9" y="103.9">C8</text>
<text x="178.9" y="106.5">C9</text>
<text x="185.4" y="102.7">NC</text>
<text x="185.4" y="105.2">NC</text>
<text x="185.4" y="107.8">NC</text>
<text x="193.9" y="102.7">NC</text>
<text x="193.9" y="105.2">NC</text>
<text x="193.9" y="107.8">NC</text>
<text x="200.9" y="103.9">G2</text>
<text x="200.9" y="106.5">G12</text>
<text x="233.6" y="103.7">K14</text>
<text x="241.4" y="102.4">NC</text>
<text x="241.4" y="105">NC</text>
<text x="249.9" y="102.4">NC</text>
<text x="249.9" y="105">NC</text>
<text x="249.9" y="107.5">NC</text>
<text x="256.9" y="103.7">N11</text>
<text x="256.9" y="106.3">N12</text>
<text x="98.8" y="110.3">K10</text>
<text x="100.3" y="112.9">P7</text>
<text x="106.5" y="109.1">RFU</text>
<text x="106.5" y="111.6">RFU</text>
<text x="119.1" y="109.1">VSS</text>
<text x="119.1" y="111.6">VSS</text>
<text x="127.1" y="110.3">N5</text>
<text x="127.1" y="112.9">P4</text>
<text x="177.8" y="109.1">C10</text>
<text x="177.8" y="111.6">C11</text>
<text x="185.4" y="110.3">NC</text>
<text x="185.4" y="112.9">NC</text>
<text x="193.9" y="110.3">NC</text>
<text x="193.9" y="112.9">NC</text>
<text x="200.9" y="109.1">G13</text>
<text x="200.9" y="111.6">G14</text>
<text x="235" y="108.8">L1</text>
<text x="235" y="111.3">L2</text>
<text x="235" y="113.9">L3</text>
<text x="241.4" y="110.1">NC</text>
<text x="241.4" y="112.6">NC</text>
<text x="249.9" y="110.1">NC</text>
<text x="249.9" y="112.6">NC</text>
<text x="256.9" y="108.8">N13</text>
<text x="256.9" y="111.3">N14</text>
<text x="99.1" y="115.4">P10</text>
<text x="106.5" y="114.1">RFU</text>
<text x="106.5" y="116.7">RFU</text>
<text x="119.1" y="114.1">VSS</text>
<text x="119.1" y="116.7">VSS</text>
<text x="127.1" y="115.4">P6</text>
<text x="177.8" y="114.1">C12</text>
<text x="177.8" y="116.7">C13</text>
<text x="177.8" y="119.2">C14</text>
<text x="185.4" y="115.4">NC</text>
<text x="185.4" y="117.9">NC</text>
<text x="233.8" y="116.4">L12</text>
<text x="233.8" y="119">L13</text>
<text x="241.4" y="115.1">NC</text>
<text x="241.4" y="117.7">NC</text>
<text x="249.9" y="117.7">NC</text>
<text x="256.9" y="116.4">P1</text>
<text x="256.9" y="119">P2</text>
<text x="185.4" y="120.5">NC</text>
<text x="233.8" y="121.5">L14</text>
<text x="241.4" y="120.2">NC</text>
<text x="241.4" y="122.8">NC</text>
<text x="249.9" y="120.2">NC</text>
<text x="249.9" y="122.8">NC</text>
<text x="249.9" y="125.3">NC</text>
<text x="256.9" y="121.5">P8</text>
<text x="256.9" y="124">P9</text>
<text x="4" y="131.2">C</text>
<text x="249.9" y="127.9">NC</text>
<text x="249.9" y="130.4">NC</text>
<text x="256.9" y="126.6">P11</text>
<text x="256.9" y="129.1">P12</text>
<text x="256.9" y="131.7">P13</text>
<text x="291.5" y="131.2">C</text>
<text x="249.9" y="132.9">NC</text>
<text x="249.9" y="135.5">NC</text>
<text x="256.9" y="134.2">P14</text>
<text x="4" y="179.5">D</text>
<text x="291.4" y="179.5">D</text>
<text x="38.2" y="199.8">1</text>
<text x="111.4" y="199.8">2</text>
<text x="184.5" y="199.8">3</text>
<text x="257.6" y="199.8">4</text>
</g>
<g font-size="2.3" fill="#800000">
<text x="51.5" y="29.2">EMMC_VCC</text>
<text x="144.1" y="33.3">EMMC_VCC</text>
<text x="83.6" y="41.7">EMMC_CMD</text>
<text x="83.6" y="39.1">EMMC_CLK</text>
<text x="83.6" y="46.7">EMMC_DAT0</text>
<text x="83.6" y="49.3">EMMC_DAT1</text>
<text x="83.6" y="51.8">EMMC_DAT2</text>
<text x="83.6" y="54.4">EMMC_DAT3</text>
<text x="83.6" y="56.9">EMMC_DAT4</text>
<text x="83.6" y="59.5">EMMC_DAT5</text>
<text x="83.6" y="62">EMMC_DAT6</text>
<text x="83.6" y="64.5">EMMC_DAT7</text>
<text x="144.1" y="61">EMMC_VCC</text>
<text x="83.6" y="69.6">EMMC_RST</text>
<text x="83.6" y="72.2">EMMC_DataStrobe</text>
<text x="36.1" y="84.9">SDIO_DATA7</text>
<text x="36.1" y="90">SDIO_DATA5</text>
<text x="36.1" y="87.4">SDIO_DATA6</text>
<text x="56.9" y="84.9">EMMC_DAT7</text>
<text x="56.9" y="90">EMMC_DAT5</text>
<text x="56.9" y="87.4">EMMC_DAT6</text>
<text x="36.1" y="95.1">SDIO_DATA3</text>
<text x="36.1" y="92.5">SDIO_DATA4</text>
<text x="56.9" y="95.1">EMMC_DAT3</text>
<text x="56.9" y="92.5">EMMC_DAT4</text>
<text x="36.1" y="100.1">SDIO_DATA1</text>
<text x="36.1" y="97.6">SDIO_DATA2</text>
<text x="56.9" y="100.4">EMMC_DAT1</text>
<text x="56.9" y="97.9">EMMC_DAT2</text>
<text x="36.1" y="102.7">SDIO_DATA0</text>
<text x="56.9" y="102.9">EMMC_DAT0</text>
<text x="35.8" y="110.6">SDIO0_CLK</text>
<text x="35.8" y="113.1">SDIO0_CMD</text>
<text x="56.9" y="113.1">EMMC_CMD</text>
<text x="56.9" y="110.6">EMMC_CLK</text>
<text x="41" y="122.8">NAND_VCC</text>
<text x="60.9" y="128.9">EMMC_VCC</text>
</g>
<g font-size="2.3" fill="#000080">
<text x="64.6" y="41.9">R21</text>
<text x="78.5" y="41.9">10k</text>
<text x="107.3" y="36.6">U6A</text>
<text x="64.6" y="47">R22</text>
<text x="78.5" y="47">50k</text>
<text x="142.4" y="46.5">C18</text>
<text x="152.8" y="46.5">C19</text>
<text x="183.6" y="42.9">U6B</text>
<text x="64.6" y="49.6">R23</text>
<text x="64.6" y="52.1">R24</text>
<text x="78.5" y="49.6">50k</text>
<text x="78.5" y="52.1">50k</text>
<text x="142.4" y="49">2.2uF</text>
<text x="152.8" y="49">0.1uF</text>
<text x="237" y="52.9">U6C</text>
<text x="64.6" y="54.6">R25</text>
<text x="64.6" y="57.2">R26</text>
<text x="64.6" y="59.7">R27</text>
<text x="78.5" y="54.6">50k</text>
<text x="78.5" y="57.2">50k</text>
<text x="78.5" y="59.7">50k</text>
<text x="64.6" y="62.3">R28</text>
<text x="64.6" y="64.8">R29</text>
<text x="78.5" y="62.3">50k</text>
<text x="78.5" y="64.8">50k</text>
<text x="64.6" y="69.9">R30</text>
<text x="78.5" y="69.9">50k</text>
<text x="142.4" y="71.9">C20</text>
<text x="152.8" y="71.9">C21</text>
<text x="64.6" y="72.4">R31</text>
<text x="78.5" y="72.4">50k</text>
<text x="142.4" y="74.5">2.2uF</text>
<text x="152.8" y="74.5">0.1uF</text>
<text x="85.9" y="93.8">C22</text>
<text x="85.9" y="96.3">0.1uF</text>
<text x="104.8" y="120.2">KLMxGxxEMx-B031</text>
<text x="184.1" y="124.3">KLMxGxxEMx-B031</text>
<text x="239.6" y="139">KLMxGxxEMx-B031</text>
</g>
</svg>
